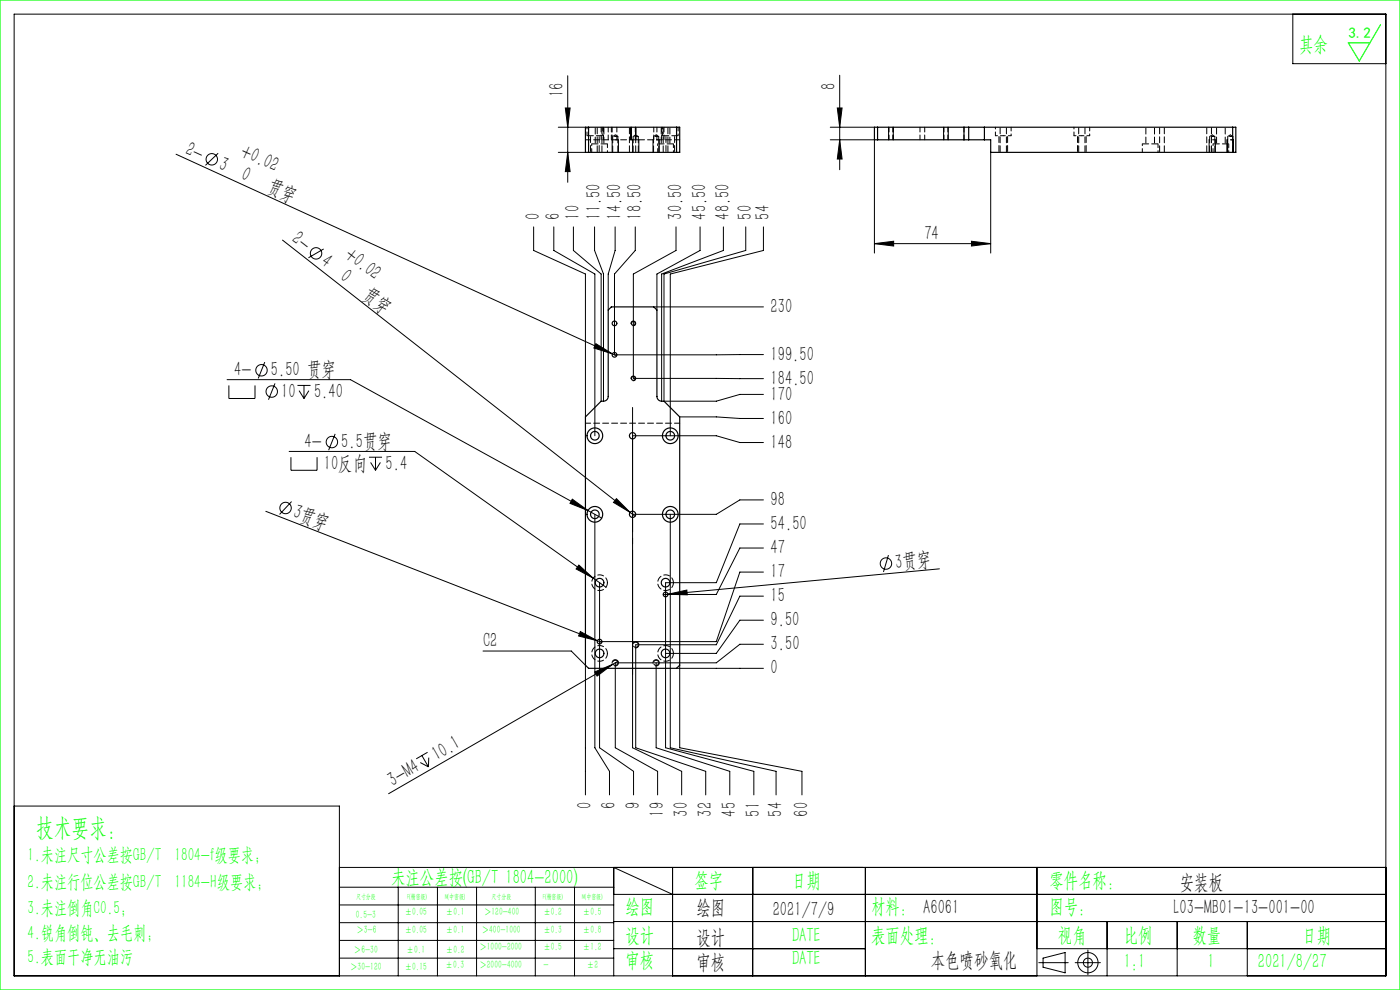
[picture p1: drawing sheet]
<svg xmlns="http://www.w3.org/2000/svg" width="297mm" height="210mm" viewBox="0 0 297 210" stroke-linecap="round" stroke-linejoin="round" font-family="sans-serif">
<g fill="none" stroke="#000" stroke-width=".21">
<path d="M3 3h291v204h-291zM120.4 16.1v22.6M178.1 16v20M274.3 3v10.5h19.7M37.4 32.7l92.5 42.4M46.3 32.5l-2.7 2.6M118.4 27h5.8M118.4 32.3h5.8M119.9 22.9h1l-.5 4.1zM120.4 32.3l.5 4.1h-1zM129.9 29.7v2.6M131.2 29.7v2.6"/>
<path d="M133.9 27v2.7M134.2 29.7v2.6M134.9 27v2.7M135.5 29.7v2.6M138.5 29.7v2.6M139.9 29.7v2.6M176.1 29.7h9.4v24M176.1 27h9.4M177.6 22.9h1l-.5 4.1zM178.1 29.7l.5 4h-1zM188.5 27v2.7M189.5 27v2.7"/>
<path d="M200.2 27v2.7M201.2 27v2.7M210.2 32.3v21.4M256.5 29.7v2.6M257.8 29.7v2.6M260.3 29.7v2.6M261.7 29.7v2.6M59.9 50.9l73.8 57.8M68.7 52.8l-3.3 1.9M113.2 48.1v5l11 5v30.3M117.5 48.1v5l8.7 5v34.3M121.6 48.1v5l5.9 5v27"/>
<path d="M126.1 48.1v5l1.9 5v27M130.5 48.1v5l-1.5 5v7.7M134.8 48.1v5l-4.4 5v17.2l31.6-.1M143.4 48.1v5l-9 5v22.2h27.6M148.5 48.1v5l-9.1 5v7.7M153.5 48.1v5l-13.1 5v27M158.2 48.1v5l-17.3 5v27h11.1l5-1.4h5M162 48.1v5l-19.8 5v34.3M185.5 51.7l4.1-.5v1zM185.5 51.7h24.7M206.1 51.2l4.1 .5-4.1 .5zM56.2 76.8l-1.4 3.5"/>
<path d="M126.4 72.9l3.5 2.2-3.9-1.3zM129.9 75.1l.9 .4M133.9 68.7a.5 .5 0 0 1 .4-.6 .5 .5 0 0 1 .6 .5 .5 .5 0 0 1-.7 .5M138.7 65.1h23.3M48.2 80.5h26.1l53.4 29.4M48.6 81.8v2.7h5.5v-2.7M58.3 81.3l-1.3 3.5M61.3 95.8h26.7l40.6 28.8M61.7 97v2.8h5.6v-2.8M63.1 81.8h2.8M63.4 82.9l1.1 1.6M64.5 81.8v2.7"/>
<path d="M65.5 82.9l-1 1.6M71.1 92l-1.4 3.5M78.3 97h2.7M78.6 98.1l1.1 1.7M79.7 97v2.8M80.7 98.1l-1 1.7M133.9 80.4a.5 .5 0 0 1 .4-.6 .5 .5 0 0 1 .6 .5 .5 .5 0 0 1-.7 .4M144.2 88.4h7.8l5 .4h5M162 93.9h-5l-5-1.5h-17.8v66.2l10.4 5v5M56.4 108.5l71.3 27.8M61.9 106.4l-2.6 2.7M121.4 105.9l3.3 2.4-3.8-1.5z"/>
<path d="M122.8 119.9l3 2.7-3.6-1.9zM126.2 109.1v49.5l3.1 5v5M130.8 105.8l2.9 2.9-3.6-2.1zM133.7 108.7l1 .8M142.2 109.1v49.5l22.4 5v5M162 116.2h-5l-5 9.9h-10.8M162 111.1h-5l-5 12.5h-10.8v35l18.7 5v5M162 106h-5l-5 3.1h-17.8M188.5 117.8l-1.1 3.5M102.5 138.1h18.7l3 3v27.5M123.1 134l3.6 1.9-4-1zM127.2 123.6v35l7.2 5v5"/>
<path d="M134.2 136.9a.67 .67 0 0 1 .6-.8 .67 .67 0 0 1 .7 .7 .67 .67 0 0 1-.8 .6M141.7 126.1l4-.9 .1 1zM162 131.6h-5l-5 7h-10.8M162 121.4h-5l-5 14.7h-24.8M162 136.7h-5l-5 3.9h-21.5v18l9 5v5M162 126.5h-5l-5 10.3h-17.1v21.8l14.8 5v5M199.3 120.7l-58.6 5.4M90.7 159.6l-2.4 1.4M126.2 142.5l3.8-1.6-3.3 2.5zM129.9 140.8a.67 .67 0 0 1 .6-.9 .67 .67 0 0 1 .7 .8 .67 .67 0 0 1-.8 .5M130 140.9l-47.6 27.5M131.1 140.3l-1.1 .6"/>
<path d="M138.6 140.8a.67 .67 0 0 1 .5-.9 .67 .67 0 0 1 .8 .8 .67 .67 0 0 1-.9 .5M139.2 140.6v18l15.6 5v5M143.5 141.8h18.5M144.2 141.1v17.5l25.9 5v5M3 171h69v36M89.2 161.8l1.7 .9M89.5 160.3l1.4 2.4M91 160.7l-.1 2M72 184h222M72 188.2h58.2M72 192h58.2M72 195.7h58.2"/>
<path d="M72 199.5h58.2M84.5 188.2v18.8M92.8 188.2v18.8M101.1 188.2v18.8M113.6 188.2v18.8M121.9 188.2v18.8M130.2 189.7h163.8M130.2 195.5h163.8M142.7 189.7l-12.5-5.7v23M142.7 184v23M159.7 184v23M183.6 184v23"/>
<path d="M220 184v23M234.9 195.5v11.5M249.7 195.5v11.5M264.6 195.5v11.5M72 203.2h58.2M130.2 201.2h53.4M220 201.2h74M220.4 204.2h6.2M221.3 203.2l4.7-1.1v4.3l-4.7-1.2zM228.1 204.2h5.3M230.8 201.5v5.3"/>
<circle cx="44.9" cy="33.8" r="1.21"/>
<circle cx="67.1" cy="53.7" r="1.21"/>
<circle cx="55.5" cy="78.5" r="1.21"/>
<circle cx="57.6" cy="83.1" r="1.21"/>
<circle cx="70.4" cy="93.8" r="1.21"/>
<circle cx="60.6" cy="107.8" r="1.21"/>
<circle cx="187.9" cy="119.5" r="1.21"/>
<circle cx="230.8" cy="204.2" r="2.15"/>
<circle cx="230.8" cy="204.2" r=".96"/>
</g>
<path d="M134.2 86.4v56.7" fill="none" stroke="#000" stroke-width=".21" stroke-dasharray="30.5 1.3 1.3 1.3" stroke-dashoffset="4.1"/>
<path d="M0 0h297v210h-297zM292.9 5.2l-4.5 7.7-2.4-3.8h4.6" fill="none" stroke="#0f0" stroke-width=".25"/>
<path d="M131.2 29.7h-1.3M135.5 29.7h-1.3M139.9 29.7h-1.4M257.8 29.7h-1.3M261.7 29.7h-1.4" fill="none" stroke="#000" stroke-width=".21" stroke-dasharray="1.3 .6" stroke-dashoffset=".7"/>
<g fill="#000">
<path d="M126.4 72.9l3.5 2.2-3.9-1.3zM130.8 105.8l2.9 2.9-3.6-2.1zM123.1 134l3.6 1.9-4-1zM141.7 126.1l4-.9 .1 1zM126.2 142.5l3.8-1.6-3.3 2.5z"/>
<path d="M119.9 22.9h1l-.5 4.1zM120.4 32.3l.5 4.1h-1z"/>
<path d="M178.1 29.7l.5 4h-1zM177.6 22.9h1l-.5 4.1z"/>
<path d="M185.5 51.7l4.1-.5v1zM206.1 51.2l4.1 .5-4.1 .5z"/>
<path d="M121.4 105.9l-.5 .9 3.8 1.5zM122.8 119.9l-.6 .8 3.6 1.9z"/>
</g>
<g fill="none" stroke="#000" stroke-width=".25">
<path d="M124.2 27h20v5.3h-20zM124.9 27v5.3M143.5 27v5.3M186.2 27v2.7M204.5 27h1M204.5 29.7h1M204.5 27h-19v2.7h19M204.5 27v2.7M205.5 27h56.7v5.3h-52v-2.6h-4.7M205.5 27v2.7M208.8 27v2.7M261.5 27v5.3"/>
<path d="M129.7 65.1h9l.7 .7v18.3a1.12 1.12 0 0 0 1.5 1l3.3 3.3v52.7l-.7 .7h-18.6l-.7-.7v-52.7l3.3-3.3a1.13 1.13 0 0 0 1.5-1v-18.3z"/>
<circle cx="130.4" cy="68.6" r=".5"/>
<circle cx="130.4" cy="75.3" r=".5"/>
<circle cx="134.4" cy="68.6" r=".42"/>
<circle cx="126.2" cy="92.4" r="1.67"/>
<circle cx="126.2" cy="92.4" r=".92"/>
<circle cx="134.2" cy="92.4" r=".67"/>
<circle cx="134.4" cy="80.3" r=".42"/>
<circle cx="142.2" cy="92.4" r="1.67"/>
<circle cx="142.2" cy="92.4" r=".92"/>
<circle cx="126.2" cy="109.1" r="1.67"/>
<circle cx="126.2" cy="109.1" r=".92"/>
<circle cx="134.2" cy="109.1" r=".67"/>
<circle cx="142.2" cy="109.1" r="1.67"/>
<circle cx="142.2" cy="109.1" r=".92"/>
<circle cx="127.2" cy="123.6" r=".92"/>
<circle cx="127.2" cy="138.6" r=".92"/>
<circle cx="127.2" cy="136.1" r=".5"/>
<circle cx="141.2" cy="123.6" r=".92"/>
<circle cx="141.2" cy="138.6" r=".92"/>
<circle cx="141.2" cy="126.1" r=".5"/>
</g>
<path d="M131.1 29h-1.1M135.4 29h-1.1M139.7 29h-1.1M257.7 29h-1.1M261.6 29h-1.1" fill="none" stroke="#000" stroke-width=".21" stroke-dasharray="1.3 .6" stroke-dashoffset=".5"/>
<g fill="none" stroke="#000" stroke-width=".21" stroke-dasharray="1.3 .6" stroke-dashoffset="-.1">
<path d="M124.5 28.8h3.4M126.7 27v5.3M127.7 32.3v-5.3M128.9 30.5h-3.4M130 29v3.3M131.1 32.3v-3.3M133.5 27v5.3M134.3 29v3.3M134.9 32.3v-5.3M135.4 32.3v-3.3M138.6 29v3.3M139.7 32.3v-3.3"/>
<path d="M140.5 28.8h3.4M140.7 27v5.3M141.7 32.3v-5.3M142.9 30.5h-3.4M212.2 27v5.3M213.5 32.3v-5.3M228.8 27v5.3M230.2 32.3v-5.3M245.7 30.5h-3.4M246 27v5.3M247 32.3v-5.3M256 27v5.3"/>
<path d="M256.6 29v3.3M257 32.3v-5.3M257.7 32.3v-3.3M260.5 29v3.3M260.7 30.5h-3.4M261.6 32.3v-3.3M135.4 136.8a.55 .55 0 0 1-.8 .5 .55 .55 0 0 1-.1-.9 .55 .55 0 0 1 .9 .2v.2M131.1 140.6a.55 .55 0 0 1-.8 .5 .55 .55 0 0 1-.1-.9 .55 .55 0 0 1 .8 .2l.1 .2M139.7 140.6a.55 .55 0 0 1-.7 .5 .55 .55 0 0 1-.2-.9 .55 .55 0 0 1 .9 .2v.2"/>
</g>
<path d="M124.2 29.7h20M124.2 89.8h20M128.9 123.6a1.67 1.67 0 0 1-2.4 1.5 1.67 1.67 0 0 1-.3-2.8 1.67 1.67 0 0 1 2.6 1l.1 .3M128.9 138.6a1.67 1.67 0 0 1-2.4 1.5 1.67 1.67 0 0 1-.3-2.8 1.67 1.67 0 0 1 2.6 1l.1 .3M142.9 123.6a1.67 1.67 0 0 1-2.4 1.5 1.67 1.67 0 0 1-.3-2.8 1.67 1.67 0 0 1 2.6 1l.1 .3M142.9 138.6a1.67 1.67 0 0 1-2.4 1.5 1.67 1.67 0 0 1-.3-2.8 1.67 1.67 0 0 1 2.6 1l.1 .3" fill="none" stroke="#000" stroke-width=".21" stroke-dasharray="1.3 .6" stroke-dashoffset=".2"/>
<g fill="none" stroke="#000" stroke-width=".21" stroke-dasharray="1.3 .6" stroke-dashoffset=".3">
<path d="M127.5 29.7v-2.7M128 27v2.7M129 29.7v-2.7M129.7 29.7v-2.7M129.9 27v2.7M130.5 28.6l-.5 .4M130.9 29.7v-2.7M131.1 29l-.6-.4M133.9 27v2.7M134.8 29.7v-2.7M134.9 28.6l-.6 .4M135.4 29l-.5-.4"/>
<path d="M138.7 27v2.7M139.2 28.6l-.6 .4M139.4 27v2.7M139.7 29l-.5-.4M140.4 29.7v-2.7M140.9 27v2.7M188.5 27v2.7M188.6 27v2.7M189.4 29.7v-2.7M189.5 29.7v-2.7M195.2 27v2.7M196.2 29.7v-2.7"/>
<path d="M200.3 27v2.7M201.1 29.7v-2.7M204.5 27v2.7M257.2 28.6l-.6 .4M257.7 29l-.5-.4M261 28.6l-.5 .4M261.6 29l-.6-.4"/>
</g>
<g fill="none" stroke="#000" stroke-width=".21" stroke-dasharray="1.3 .6" stroke-dashoffset=".9">
<path d="M124.5 27v1.8M125.5 30.5v1.8M127.9 28.8v-1.8M128.9 32.3v-1.8M139.5 30.5v1.8M140.5 27v1.8M142.9 32.3v-1.8M143.9 28.8v-1.8M211.2 27v1.8M214.5 28.8v-1.8M227.8 27v1.8M231.2 28.8v-1.8"/>
<path d="M242.3 30.5v1.8M245.7 32.3v-1.8M257.3 30.5v1.8M260.7 32.3v-1.8"/>
</g>
<g fill="none" stroke="#000" stroke-width=".21" stroke-dasharray="1.3 .6" stroke-dashoffset="-.2">
<path d="M125.3 28.8v3.5M126.3 27v3.5M127.1 32.3v-3.5M128.1 30.5v-3.5M140.3 27v3.5M141.3 28.8v3.5M142.1 30.5v-3.5M143.1 32.3v-3.5M211.9 28.8v3.5M213.8 32.3v-3.5M228.6 28.8v3.5M230.4 32.3v-3.5"/>
<path d="M243.1 27v3.5M244.9 30.5v-3.5M258.1 27v3.5M259.9 30.5v-3.5"/>
</g>
<path d="M211.2 28.8h1.6M212.8 28.8h1.7M227.8 28.8h1.7M229.5 28.8h1.7" fill="none" stroke="#000" stroke-width=".21" stroke-dasharray="1.3 .6" stroke-dashoffset=".8"/>
<text font-size="5.4" fill="#0f0" x="7.7" y="177.2">技术要求：</text>
<g font-size="4.4" fill="#0f0">
<text x="275.6" y="10.8">其余</text>
<text x="83" y="187.5">未注公差按(GB/T 1804-2000)</text>
<text x="147.3" y="188">签字</text>
<text x="168" y="188">日期</text>
<text x="222.6" y="188">零件名称：</text>
<text x="132.7" y="193.6">绘图</text>
<text x="184.8" y="193.6">材料： A6061</text>
<text x="222.6" y="193.6">图号：</text>
<text x="132.7" y="199.8">设计</text>
<text x="168" y="199.8">DATE</text>
<text x="184.8" y="199.8">表面处理：</text>
<text x="224.4" y="199.8">视角</text>
<text x="238.4" y="199.8">比例</text>
<text x="253" y="199.8">数量</text>
<text x="276.3" y="199.8">日期</text>
<text x="132.7" y="205.1">审核</text>
<text x="168" y="204.6">DATE</text>
<text x="238.4" y="205.3">1:1</text>
<text x="256.2" y="205.3">1</text>
<text x="266.9" y="205.3">2021/8/27</text>
</g>
<g font-size="4.4">
<text x="119.6" y="20.7" transform="rotate(-90 119.6 20.7)">16</text>
<text x="177.3" y="19" transform="rotate(-90 177.3 19)">8</text>
<text x="39.1" y="32.6" transform="rotate(25 39.1 32.6)">2-</text>
<text x="46.2" y="35.8" transform="rotate(25 46.2 35.8)">3</text>
<text x="50.8" y="33.1" transform="rotate(25 50.8 33.1)">+0.02</text>
<text x="51" y="38" transform="rotate(25 51 38)">0</text>
<text x="56.5" y="40.5" transform="rotate(25 56.5 40.5)">贯穿</text>
<text x="114.5" y="46.6" transform="rotate(-90 114.5 46.6)">0</text>
<text x="118.8" y="46.6" transform="rotate(-90 118.8 46.6)">6</text>
<text x="122.9" y="46.6" transform="rotate(-90 122.9 46.6)">10</text>
<text x="127.4" y="46.6" transform="rotate(-90 127.4 46.6)">11.50</text>
<text x="131.8" y="46.6" transform="rotate(-90 131.8 46.6)">14.50</text>
<text x="136.1" y="46.6" transform="rotate(-90 136.1 46.6)">18.50</text>
<text x="144.7" y="46.6" transform="rotate(-90 144.7 46.6)">30.50</text>
<text x="149.8" y="46.6" transform="rotate(-90 149.8 46.6)">45.50</text>
<text x="154.8" y="46.6" transform="rotate(-90 154.8 46.6)">48.50</text>
<text x="159.5" y="46.6" transform="rotate(-90 159.5 46.6)">50</text>
<text x="163.3" y="46.6" transform="rotate(-90 163.3 46.6)">54</text>
<text x="61.7" y="51.2" transform="rotate(38 61.7 51.2)">2-</text>
<text x="196.1" y="50.8">74</text>
<text x="67.8" y="56" transform="rotate(38 67.8 56)">4</text>
<text x="71.9" y="59.2" transform="rotate(38 71.9 59.2)">0</text>
<text x="72.9" y="54.5" transform="rotate(38 72.9 54.5)">+0.02</text>
<text x="76.8" y="63" transform="rotate(38 76.8 63)">贯穿</text>
<text x="163.5" y="66.4">230</text>
<text x="163.5" y="76.5">199.50</text>
<text x="49.7" y="79.8">4-</text>
<text x="57.5" y="79.8">5.50 贯穿</text>
<text x="163.5" y="81.6">184.50</text>
<text x="59.7" y="84.4">10</text>
<text x="66.6" y="84.4">5.40</text>
<text x="163.5" y="85">170</text>
<text x="64.6" y="95.1">4-</text>
<text x="72.4" y="95.1">5.5贯穿</text>
<text x="163.5" y="95.2">148</text>
<text x="163.5" y="90.1">160</text>
<text x="68.7" y="99.6">10反向</text>
<text x="81.8" y="99.6">5.4</text>
<text x="163.5" y="107.3">98</text>
<text x="62" y="109.7" transform="rotate(21 62 109.7)">3贯穿</text>
<text x="163.5" y="112.4">54.50</text>
<text x="163.5" y="117.5">47</text>
<text x="163.5" y="122.6">17</text>
<text x="190.1" y="120.7" transform="rotate(-5 190.1 120.7)">3贯穿</text>
<text x="163.5" y="127.7">15</text>
<text x="102.5" y="137.2">C2</text>
<text x="163.5" y="132.9">9.50</text>
<text x="163.5" y="138">3.50</text>
<text x="163.5" y="143.1">0</text>
<text x="92.7" y="161.5" transform="rotate(-30 92.7 161.5)">10.1</text>
<text x="83.3" y="166.8" transform="rotate(-30 83.3 166.8)">3-M4</text>
<text x="125.5" y="171.7" transform="rotate(-90 125.5 171.7)">0</text>
<text x="130.6" y="171.7" transform="rotate(-90 130.6 171.7)">6</text>
<text x="135.7" y="171.7" transform="rotate(-90 135.7 171.7)">9</text>
<text x="140.8" y="173.2" transform="rotate(-90 140.8 173.2)">19</text>
<text x="145.9" y="173.2" transform="rotate(-90 145.9 173.2)">30</text>
<text x="151" y="173.2" transform="rotate(-90 151 173.2)">32</text>
<text x="156.1" y="173.2" transform="rotate(-90 156.1 173.2)">45</text>
<text x="161.2" y="173.2" transform="rotate(-90 161.2 173.2)">51</text>
<text x="165.9" y="173.2" transform="rotate(-90 165.9 173.2)">54</text>
<text x="171.4" y="173.2" transform="rotate(-90 171.4 173.2)">60</text>
<text x="250.3" y="188.6">安装板</text>
<text x="147.8" y="194">绘图</text>
<text x="163.9" y="194.3">2021/7/9</text>
<text x="249" y="194">L03-MB01-13-001-00</text>
<text x="147.8" y="200.2">设计</text>
<text x="147.8" y="205.5">审核</text>
<text x="197.5" y="205">本色喷砂氧化</text>
</g>
<g font-size="4" fill="#0f0">
<text x="5.9" y="182.6">1.未注尺寸公差按GB/T 1804-f级要求；</text>
<text x="5.9" y="188.4">2.未注行位公差按GB/T 1184-H级要求；</text>
<text x="5.9" y="193.9">3.未注倒角C0.5；</text>
<text x="5.9" y="199.2">4.锐角倒钝、去毛刺；</text>
<text x="5.9" y="204.2">5.表面干净无油污</text>
</g>
<text font-size="3.2" fill="#0f0" x="286.1" y="8">3.2</text>
<g font-size="2.3" fill="#0f0">
<text x="75.5" y="194.7">0.5-3</text>
<text x="75.6" y="198">＞3-6</text>
<text x="85.9" y="194.2">±0.05</text>
<text x="85.9" y="198">±0.05</text>
<text x="94.6" y="194.2">±0.1</text>
<text x="94.6" y="198">±0.1</text>
<text x="102.2" y="198">＞400-1000</text>
<text x="102.7" y="194.2">＞120-400</text>
<text x="115.3" y="194.2">±0.2</text>
<text x="115.3" y="198">±0.3</text>
<text x="123.7" y="194.2">±0.5</text>
<text x="123.7" y="198">±0.8</text>
<text x="75.1" y="202.2">＞6-30</text>
<text x="86.3" y="202.2">±0.1</text>
<text x="94.6" y="202.2">±0.2</text>
<text x="101.7" y="201.6">＞1000-2000</text>
<text x="115.3" y="201.6">±0.5</text>
<text x="123.7" y="201.6">±1.2</text>
<text x="74.3" y="205.8">＞30-120</text>
<text x="85.9" y="205.8">±0.15</text>
<text x="94.5" y="205.4">±0.3</text>
<text x="101.7" y="205.4">＞2000-4000</text>
<text x="115.3" y="205.4">-</text>
<text x="124.5" y="205.4">±2</text>
</g>
<g font-size="1.5" fill="#0f0">
<text x="75.5" y="190.6">尺寸分段</text>
<text x="86.4" y="190.6">F(精密级)</text>
<text x="94.4" y="190.6">M(中密级)</text>
<text x="104.3" y="190.6">尺寸分段</text>
<text x="115.2" y="190.6">F(精密级)</text>
<text x="123.5" y="190.6">M(中密级)</text>
</g>
</svg>
